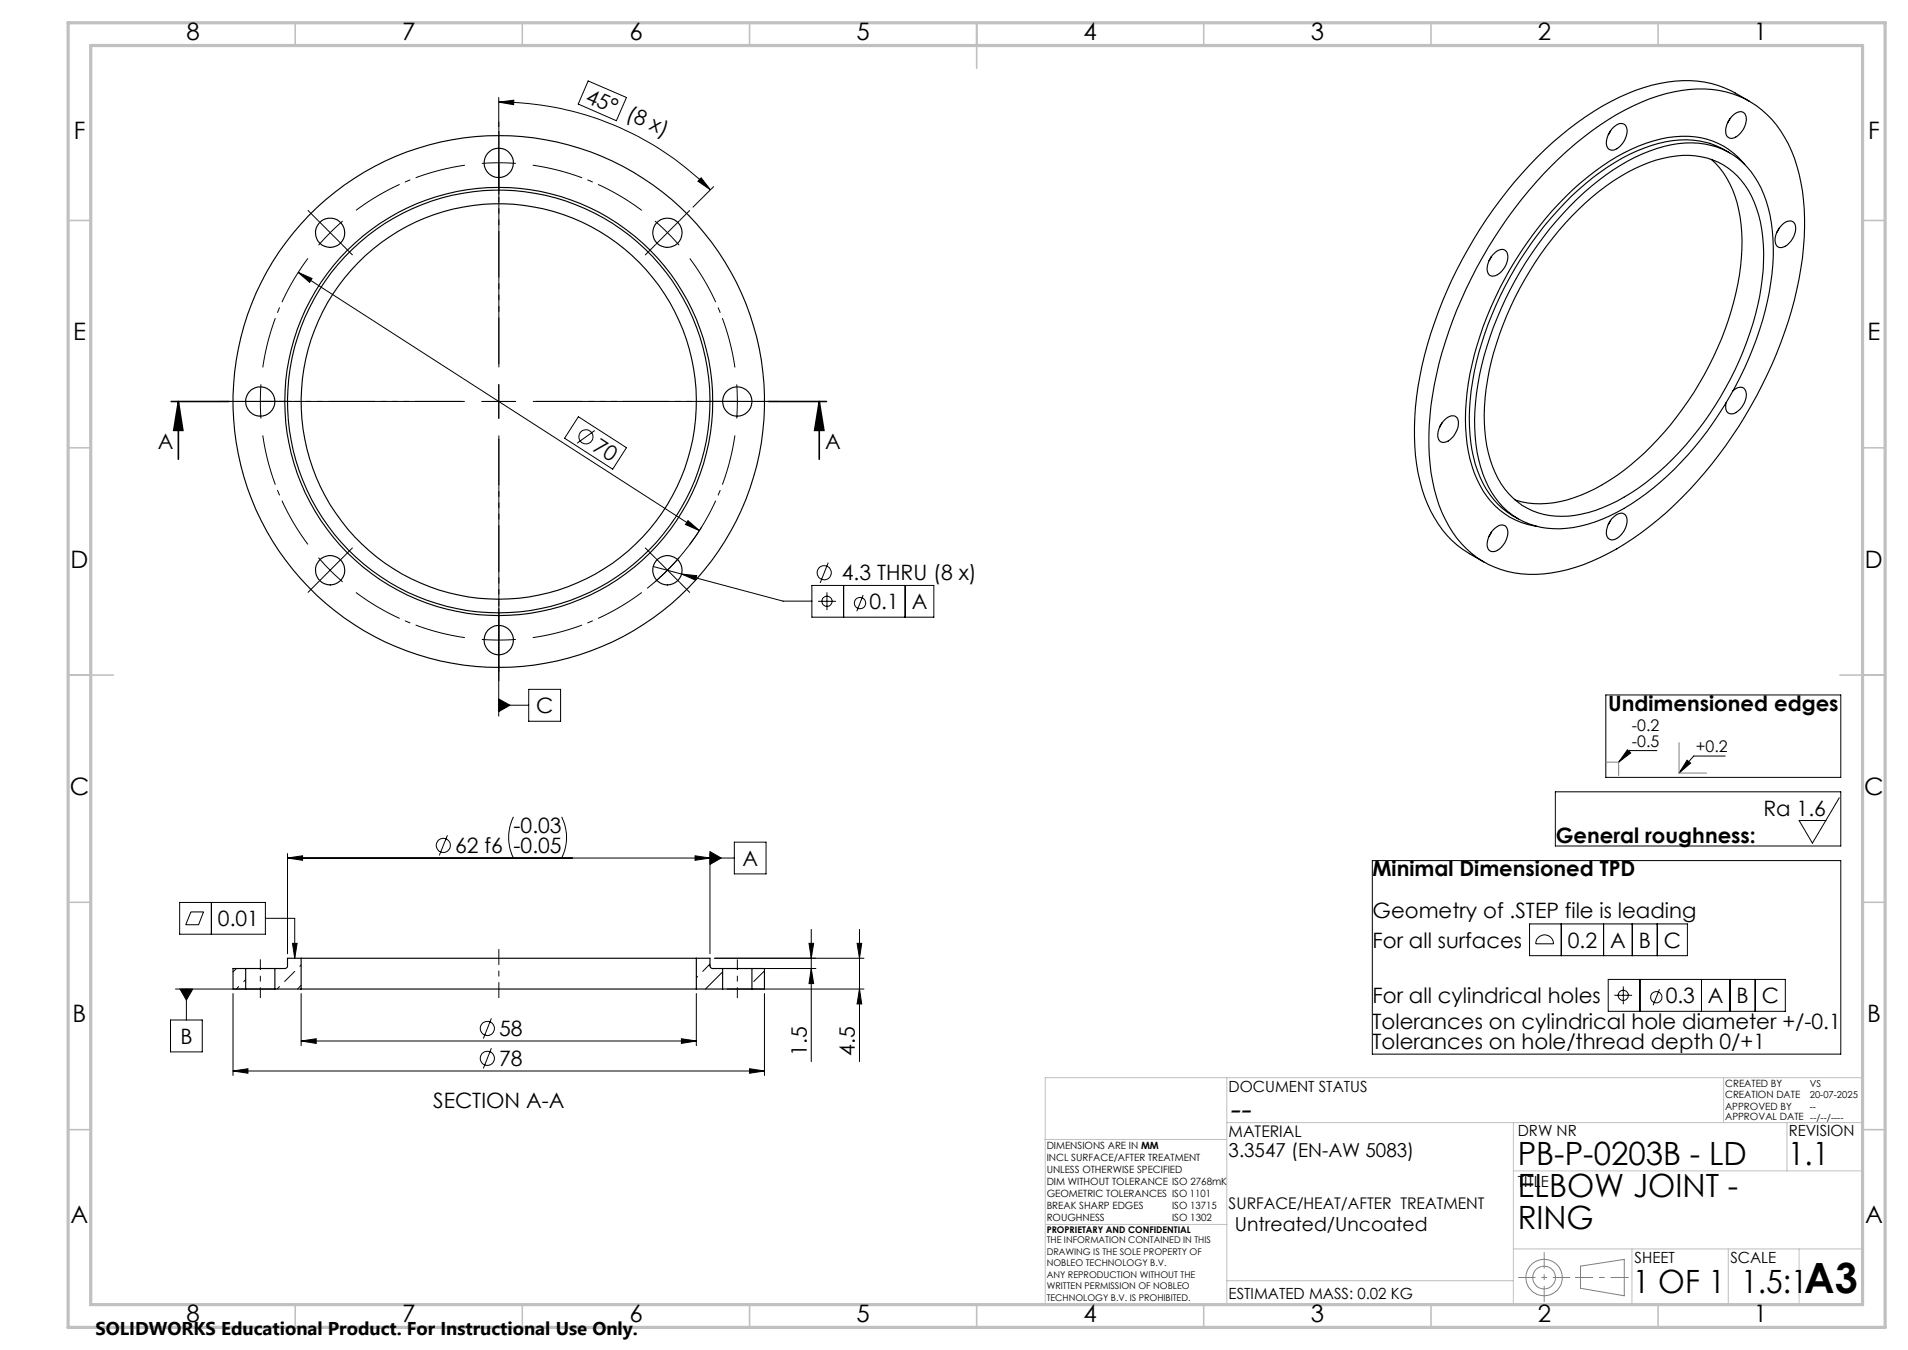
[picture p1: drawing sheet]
<svg xmlns="http://www.w3.org/2000/svg" width="420mm" height="297mm" viewBox="0 0 420 297" stroke-linecap="round" stroke-linejoin="round" font-family="sans-serif">
<g fill="none" stroke="#000" stroke-width=".22">
<path d="M129.5 17.8l8.4 3.6-2.2 5.2-8.4-3.7zM109.8 22.5l3.3-.5v1zM109.8 22.5a65.9 65.9 0 0 1 46.6 19.3M109.8 21.4v6.5M154.3 39.1l2.1 2.7-2.8-1.9zM65.7 59.9l3 1.4-.5 .8zM65.7 59.9l88.3 56.8M157.1 41.1l-4.6 4.5M106 88.3h7.5M109.8 84.6v7.5M127.3 91.7l10.6 6.8-3 4.7-10.6-6.8zM130.9 94.7l-3.9 2.8"/>
<path d="M151.4 114.5l2.6 2.2-3.1-1.3zM154.5 115.9a52.4 52.4 0 0 1-12 13.5M70.1 122.7l2.6 2.7M72.7 125.4l2.7 2.6M72.7 125.4l-2.7 2.7M75.3 122.8l-2.6 2.6M143.8 124.6l28.6 7.7h6.3M150 126.3l3.4 .3-.3 1zM178.7 128.8h26.9v7h-26.9zM180.1 132.3h3.9M182 130.3v3.9M182.3 123.8l-1.7 4.4"/>
<path d="M185.7 128.8v7M190 130.9l-1.4 3.6M199.2 128.8v7M109.8 153.8l2.5 1.3-2.5 1.5zM109.8 140.6v16.9M109.8 155.1h6.6M116.4 151.7h7v7h-7zM353.5 152.9h51.7v18.1h-51.7zM113 179.7a10.2 10.2 0 0 0 0 9.1M123.6 179.7a10.2 10.2 0 0 1 0 9.1M342.4 174.2h62.8v11.9h-62.8zM358.2 165l.8 .7-2.7 2z"/>
<path d="M364.7 165.1h-5.9l-2.5 2.6M371.4 167.2l.7 .7-2.5 2.2zM379.8 166.3h-7l-3.2 3.8M404.9 175.5l-5.9 10-3-5h5.9M39.5 198.5h18.9v7h-18.9zM46.5 198.5v7M63.3 188.8l3.3-.5v1zM63.3 187.8v22M63.3 188.8h98.3M98.5 183.8l-1.8 4.4M153 188.3l3.3 .5-3.3 .5zM156.3 187.4l2.4 1.4-2.4 1.4z"/>
<path d="M156.3 187.8v22M161.6 185.3h7v7h-7zM302.1 189.3h103.1v42.6h-103.1zM38.6 217.6h21.9M39.6 217.6h2.8l-1.4 2.4zM41 217.6v6.8M42 200.6h2.8l-1.1 2.8h-2.8zM51.3 218.6v18M52 213.1l-.7 .7M52.5 217.1l-.5 .5M54.1 215.5l-.4 .4M58.4 202h6.5v8.8"/>
<path d="M61.5 217.1l-.5 .5M64.4 207.5h1l-.5 3.3zM64.9 213.7l-2.2 2.2M66.3 216.8l-.8 .8M66.3 212.3l-.3 .3M66.3 218.6v11.4M153.3 218.6v11.4M153.6 214.8l-.3 .3M156.3 212.1l-1.6 1.6M157.3 210.8h32.9M159.1 213.8l-3.8 3.8M160.1 217.6h30.1"/>
<path d="M160.1 213.1h19.5M168.2 213.7l-2.3 2.2M168.3 218.6v18M178.1 207.5h1l-.5 3.3zM178.6 213.1l.5 3.3h-1zM178.6 204.5v29.1M188.7 207.5h1l-.5 3.3zM189.2 217.6l.5 3.3h-1zM189.2 204.5v29.1M336.7 203.3h34.7v7h-34.7zM338.7 206.2a1.99 1.99 0 0 1 2.1-.3 1.99 1.99 0 0 1 1.2 1.7h-3.9a1.92 1.92 0 0 1 .6-1.4zM343.7 203.3v7"/>
<path d="M353 203.3v7M354 215.5h39v7h-39zM355.4 219h3.9M357.3 217v3.9M359.3 203.3v7M361 215.5v7M364.8 203.3v7M365.3 217.6l-1.4 3.6M374.5 215.5v7M380.8 215.5v7M386.4 215.5v7M37.5 224.4h7v7h-7z"/>
<path d="M51.3 235.6l3.3-.5v1zM51.3 235.6h117M66.3 229l3.3-.5v1zM66.3 229h87M108.2 230.6l-1.8 4.5M108.2 224l-1.8 4.5M150 228.5l3.3 .5-3.3 .5zM165 235.1l3.3 .5-3.3 .5z"/>
<circle cx="129" cy="96.1" r="1.56"/>
<circle cx="181.4" cy="126" r="1.55"/>
<circle cx="182" cy="132.3" r="1.12"/>
<circle cx="189.3" cy="132.7" r="1.25"/>
<circle cx="97.6" cy="186" r="1.56"/>
<circle cx="357.3" cy="219" r="1.13"/>
<circle cx="364.6" cy="219.4" r="1.24"/>
<circle cx="107.3" cy="232.8" r="1.56"/>
<circle cx="107.3" cy="226.3" r="1.55"/>
</g>
<g fill="none" stroke="#808080" stroke-width=".22">
<path d="M353.6 167.7h2.7v2.9M369.6 163.4v6.7h6.1M347.9 278.5l9.6-1.4v8l-9.6-1.7z"/>
<circle cx="339.9" cy="281" r="2.51"/>
<circle cx="339.9" cy="281.1" r="4"/>
</g>
<path d="M334.2 281h11.4" fill="none" stroke="#808080" stroke-width=".22" stroke-dasharray="15.2 1.3 1.3 1.3" stroke-dashoffset="11.4" stroke-linecap="butt"/>
<path d="M339.9 275.5v10.9" fill="none" stroke="#808080" stroke-width=".22" stroke-dasharray="15.2 1.3 1.3 1.3" stroke-dashoffset="11.7" stroke-linecap="butt"/>
<path d="M346.7 281h11.8" fill="none" stroke="#808080" stroke-width=".22" stroke-dasharray="15.2 1.3 1.3 1.3" stroke-dashoffset="11.2" stroke-linecap="butt"/>
<g fill="none" stroke="#c0c0c0" stroke-width=".22">
<path d="M270.1 237.1v49.9M379.4 237.1v9.9M410.1 237.1h-180v49.9M230 250.7h40M270.1 247h140M333.1 257.6h77M333.1 247v40M393.3 247v10.6M230.2 269.4h39.9M333.1 274.8h77M359.2 274.8v12.2M380.4 274.8v12.2"/>
<path d="M396 274.8v12.2M270.1 281.8h63"/>
</g>
<g fill="none" stroke="#c0c0c0" stroke-width=".35">
<path d="M65 5v5M115 5v5M165 5v5M215 5v10M265 5v5M315 5v5M365 5v5M15 48.5h5M410 48.5h5M15 98.5h5M410 98.5h5M15 148.5h10"/>
<path d="M405 148.5h10M15 198.5h5M410 198.5h5M15 248.5h5M410 248.5h5M65 287v5M115 287v5M165 287v5M215 287v5M265 287v5M315 287v5M365 287v5"/>
</g>
<path d="M15 5h400v287h-400zM20 10h390v277h-390z" fill="none" stroke="#c0c0c0" stroke-width=".7"/>
<g fill="#000">
<path d="M65.7 59.9l2.5 2.2 .5-.8zM151.4 114.5l-.5 .9 3.1 1.3z"/>
<path d="M154.3 39.1l2.1 2.7-2.8-1.9zM109.8 22.5l3.3-.5v1z"/>
<path d="M180.3 88.3l1.1 6.4h-2.1zM39.3 88.3l1 6.4h-2.1z"/>
<path d="M150 126.3l3.1 1.3 .3-1zM109.8 153.8l2.5 1.3-2.5 1.5zM63.3 188.8l3.3-.5v1zM153 188.3l3.3 .5-3.3 .5zM51.3 235.6l3.3-.5v1zM165 235.1l3.3 .5-3.3 .5zM66.3 229l3.3-.5v1zM150 228.5l3.3 .5-3.3 .5zM64.4 207.5h1l-.5 3.3zM39.6 217.6l1.4 2.4 1.4-2.4zM156.3 187.4l2.4 1.4-2.4 1.4z"/>
<path d="M371.4 167.2l.7 .7-2.5 2.2zM358.2 165l.8 .7-2.7 2z"/>
<path d="M178.6 213.1l.5 3.3h-1zM178.1 207.5h1l-.5 3.3z"/>
<path d="M188.7 207.5h1l-.5 3.3zM189.2 217.6l.5 3.3h-1z"/>
</g>
<g fill="none" stroke="#000" stroke-width=".25">
<path d="M341.6 36.4a60.6 60.6 0 0 1 23.3-15.3 26.1 26.1 0 0 1 17.9 .1 21.7 21.7 0 0 1 11.6 12 46.8 46.8 0 0 1 2.4 23.6 94.8 94.8 0 0 1-21.6 47.2 71.6 71.6 0 0 1-23 18.7 30.8 30.8 0 0 1-20.3 3 21.1 21.1 0 0 1-14.5-13 46.8 46.8 0 0 1-2.4-23.5 93.7 93.7 0 0 1 18.4-43.3l3.1-4zM354.5 28.7l-.5 .9M354.8 28.4l.4-.5a1.74 1.74 0 0 1 2.7-.2 4.3 4.3 0 0 1-2 5 1.45 1.45 0 0 1-1.8 .1 1.45 1.45 0 0 1-.5-1.8l.3-1.1zM376.7 35.1a20.7 20.7 0 0 1 6.3 12.7 50.4 50.4 0 0 1-3.3 24.7 71.4 71.4 0 0 1-22.3 31 35.4 35.4 0 0 1-15.5 7.1 17.8 17.8 0 0 1-8.4-.6M380.7 33.6a19.2 19.2 0 0 0-17.1-1.6 48.8 48.8 0 0 0-20.7 14.3 75.7 75.7 0 0 0-19.1 39.6 38.5 38.5 0 0 0 1.5 17.7 17.7 17.7 0 0 0 8.9 10.6M380.8 26.1l-.5 1M381.5 25.4a1.78 1.78 0 0 1 2.6-.4 4.2 4.2 0 0 1-2 5.1 1.36 1.36 0 0 1-1.5 .2 1.36 1.36 0 0 1-.7-1.3l.1-1.1 .4-1.1zM384.1 36.2a17.1 17.1 0 0 0-17-5.9 41 41 0 0 0-19.3 10 77.2 77.2 0 0 0-24.6 44 39.9 39.9 0 0 0 1.3 19.7 17.3 17.3 0 0 0 12.9 11.6l.7 .1M385.1 22.3a23.7 23.7 0 0 0-14.7-4.6 39.3 39.3 0 0 0-19.5 6.8 85.7 85.7 0 0 0-27.8 30.3 86 86 0 0 0-11.7 37 41.6 41.6 0 0 0 3.5 20.6 21.7 21.7 0 0 0 8.6 9.4l3.1 1.8M328.3 56.4l-.5 1M328.6 56.1l.4-.4a1.78 1.78 0 0 1 2.6-.4 4.2 4.2 0 0 1-2 5.1 1.36 1.36 0 0 1-1.5 .3 1.36 1.36 0 0 1-.8-1.4l.4-1.7zM345.5 45.4a46.9 46.9 0 0 1 20.8-13.2 18.1 18.1 0 0 1 17.2 3.5 22 22 0 0 1 6.4 13.4 52.8 52.8 0 0 1-3.3 25.6 73.9 73.9 0 0 1-25.9 35.1 33.2 33.2 0 0 1-17.4 6.5 16.8 16.8 0 0 1-16.9-12 41.3 41.3 0 0 1-.7-21.8 77.3 77.3 0 0 1 19.8-37.1z"/>
<path d="M347.5 46.1a41.9 41.9 0 0 1 18.5-11.2 16.7 16.7 0 0 1 16.4 3.8 22.9 22.9 0 0 1 5.8 15.2 57.9 57.9 0 0 1-6.2 27.4 68.5 68.5 0 0 1-21.4 26.1 31.3 31.3 0 0 1-16.8 6.2 15.5 15.5 0 0 1-15.3-11 38.4 38.4 0 0 1-.7-21 72.1 72.1 0 0 1 19.7-35.5zM391.7 50.2l-.5 .9M392.4 49.4a1.59 1.59 0 0 1 2.7 0 4.5 4.5 0 0 1-3 5.1 1.29 1.29 0 0 1-1.4-1.5l.1-1.1 .5-1.1zM317.4 93l-.5 .9M317.7 92.7l.4-.5a1.56 1.56 0 0 1 1.6-.7 1.56 1.56 0 0 1 1.3 1.2 4.7 4.7 0 0 1-3.1 4.6 1.42 1.42 0 0 1-1.4-2l.5-1.6zM381.5 86a1.75 1.75 0 0 1 2.6-.3 4.3 4.3 0 0 1-2 5.1 1.37 1.37 0 0 1-1.5 .1 1.37 1.37 0 0 1-.7-1.3v-1M328.3 117l-.5 1M329 116.3a1.74 1.74 0 0 1 2.6-.3 4.3 4.3 0 0 1-2 5.1 1.45 1.45 0 0 1-1.8 0 1.45 1.45 0 0 1-.4-1.7l.5-1.7zM354.5 114.5l-.5 .9M354.8 114.1l.4-.4a1.78 1.78 0 0 1 2.7-.3 4.2 4.2 0 0 1-2 5.1 1.45 1.45 0 0 1-1.8 0 1.45 1.45 0 0 1-.5-1.7l.6-1.7zM54.1 213.1h6.4M54.1 217.6h6.4"/>
<path d="M54.1 213.1h-2.8v4.5h2.8M54.1 213.1v4.5M60.5 217.6h5.8M60.5 213.1v4.5M66.3 210.8h87M66.3 217.6h87M66.3 210.8h-3v1.7a.6 .6 0 0 1-.6 .6h-2.2M66.3 210.8v6.8M153.3 210.8h3v1.7a.6 .6 0 0 0 .6 .6h2.2M153.3 217.6h5.8M153.3 210.8v6.8M159.1 213.1h6.4"/>
<path d="M159.1 217.6h6.4M159.1 213.1v4.5M165.5 213.1h2.8v4.5h-2.8M165.5 213.1v4.5"/>
<circle cx="109.8" cy="35.8" r="3.2"/>
<circle cx="72.7" cy="51.2" r="3.2"/>
<circle cx="146.9" cy="51.2" r="3.2"/>
<circle cx="57.3" cy="88.3" r="3.2"/>
<circle cx="109.8" cy="88.3" r="43.5"/>
<circle cx="109.8" cy="88.3" r="58.5"/>
<circle cx="109.8" cy="88.3" r="46.5"/>
<circle cx="109.8" cy="88.3" r="47.1"/>
<circle cx="162.3" cy="88.3" r="3.2"/>
<circle cx="72.7" cy="125.5" r="3.2"/>
<circle cx="146.9" cy="125.5" r="3.2"/>
<circle cx="109.8" cy="140.8" r="3.2"/>
</g>
<g fill="none" stroke="#000" stroke-width=".22" stroke-dasharray="15.2 1.3 1.3 1.3" stroke-linecap="butt">
<path d="M109.8 35.8l-3.7 .1M109.8 35.8l3.8 .1M109.8 35.8v-3.7M109.8 35.8v3.8M109.8 32.1v-3.3M109.8 39.6v3.2M70 48.5l-2.2-2.2M72.7 51.2l-2.6 2.7M72.7 51.2l2.7-2.6M72.7 51.2l-2.7-2.7M72.7 51.2l2.6 2.6M75.3 53.8l2.3 2.3"/>
<path d="M144.3 53.8l-2.3 2.3M146.9 51.2l-2.7-2.6M146.9 51.2l2.6 2.7M146.9 51.2l2.7-2.7M146.9 51.2l-2.6 2.6M149.6 48.5l2.3-2.2M53.6 88.3h-3.3M57.3 88.3l.1 3.8M57.3 88.3l.1-3.7M57.3 88.3h-3.7M57.3 88.3h3.8M61.1 88.3h3.2"/>
<path d="M109.8 88.3v-3.7M109.8 88.3h-3.7M109.8 88.3v3.8M109.8 88.3h3.8M158.6 88.3h-3.3M162.3 88.3l-.1-3.7M162.3 88.3l-.1 3.8M162.3 88.3h3.8M162.3 88.3h-3.7M166.1 88.3h3.2M70 128.1l-2.2 2.3M75.3 122.8l2.3-2.3"/>
<path d="M109.8 137.1v-3.3M144.3 122.8l-2.3-2.3M146.9 125.4l2.6-2.7M146.9 125.4l-2.7 2.6M146.9 125.4l2.7 2.7M146.9 125.4l-2.6-2.6M149.6 128.1l2.3 2.3M109.8 140.8l3.8-.1M109.8 140.8l-3.7-.1M109.8 140.8v3.8M109.8 140.8v-3.7M109.8 144.6v3.2"/>
</g>
<path d="M102.3 36.3a52.5 52.5 0 0 0-24 10M67.8 56.9a52.5 52.5 0 0 0-10 23.9M141.3 46.3a52.5 52.5 0 0 0-24-10M57.8 95.8a52.5 52.5 0 0 0 10 24M161.8 80.8a52.5 52.5 0 0 0-10-23.9M151.8 119.8a52.5 52.5 0 0 0 10-24M78.3 130.3a52.5 52.5 0 0 0 24 10M117.3 140.3a52.5 52.5 0 0 0 24-10" fill="none" stroke="#000" stroke-width=".22" stroke-dasharray="15.2 1.3 1.3 1.3" stroke-dashoffset="4" stroke-linecap="butt"/>
<path d="M37.7 88.3h12.7M39.3 88.3l1 6.4h-2.1zM39.3 88.3v12.7M169.2 88.3h12.7M180.3 88.3l1.1 6.4h-2.1zM180.3 88.3v12.7" fill="none" stroke="#000" stroke-width=".35"/>
<path d="M102.3 88.3h-44.7M109.8 80.8v-44.7M109.8 95.8v44.8M117.3 88.3h44.8" fill="none" stroke="#000" stroke-width=".22" stroke-dasharray="15.2 1.3 1.3 1.3" stroke-dashoffset="4.3" stroke-linecap="butt"/>
<path d="M102.3 88.3h-54.7M109.8 80.8v-54.7M109.8 95.8v54.8M117.3 88.3h54.8" fill="none" stroke="#000" stroke-width=".22" stroke-dasharray="15.2 1.3 1.3 1.3" stroke-dashoffset="-.7" stroke-linecap="butt"/>
<path d="M57.3 219.6v-8.5M162.3 219.6v-8.5" fill="none" stroke="#000" stroke-width=".22" stroke-dasharray="15.2 1.3 1.3 1.3" stroke-dashoffset="12.9" stroke-linecap="butt"/>
<path d="M109.8 208.8v10.8" fill="none" stroke="#000" stroke-width=".22" stroke-dasharray="15.2 1.3 1.3 1.3" stroke-dashoffset="11.8" stroke-linecap="butt"/>
<text font-size="9.2" x="397.2" y="284.5">A3</text>
<text font-size="7.3" x="270.4" y="246.3">--</text>
<g font-size="7.1">
<text x="334.1" y="256.2">PB-P-0203B - LD</text>
<text x="393.6" y="256.2">1.1</text>
<text x="334.1" y="263.3">ELBOW JOINT -</text>
<text x="334.1" y="270.3">RING</text>
<text x="359.4" y="284.5">1 OF 1</text>
<text x="383.3" y="284.5">1.5:1</text>
</g>
<g font-size="5.3">
<text x="41" y="8.9">8</text>
<text x="88.5" y="8.9">7</text>
<text x="138.5" y="8.9">6</text>
<text x="188.5" y="8.9">5</text>
<text x="238.5" y="8.9">4</text>
<text x="288.5" y="8.9">3</text>
<text x="338.5" y="8.9">2</text>
<text x="386" y="8.9">1</text>
<text x="16.2" y="30.7">F</text>
<text x="411.2" y="30.7">F</text>
<text x="16.1" y="74.9">E</text>
<text x="411.1" y="74.9">E</text>
<text x="15.5" y="124.9">D</text>
<text x="410.5" y="124.9">D</text>
<text x="15.4" y="174.9">C</text>
<text x="410.4" y="174.9">C</text>
<text x="16" y="224.9">B</text>
<text x="411" y="224.9">B</text>
<text x="15.5" y="269.2">A</text>
<text x="410.5" y="269.2">A</text>
<text x="41" y="290.9">8</text>
<text x="88.5" y="290.9">7</text>
<text x="138.5" y="290.9">6</text>
<text x="188.5" y="290.9">5</text>
<text x="238.5" y="290.9">4</text>
<text x="288.5" y="290.9">3</text>
<text x="338.5" y="290.9">2</text>
<text x="386" y="290.9">1</text>
</g>
<g font-size="4.7">
<text x="128.7" y="22.4" transform="rotate(23 128.7 22.4)">45° (8 x)</text>
<text x="34.8" y="98.8">A</text>
<text x="130.2" y="98.9" transform="rotate(33 130.2 98.9)">70</text>
<text x="181.6" y="98.8">A</text>
<text x="185.3" y="127.7">4.3 THRU (8 x)</text>
<text x="191.4" y="134">0.1</text>
<text x="200.7" y="134">A</text>
<text x="118" y="156.9">C</text>
<text x="354" y="156.4">Undimensioned edges</text>
<text x="388.2" y="179.5">Ra 1.6</text>
<text x="113" y="183.2">-0.03</text>
<text x="342.5" y="185.5">General roughness:</text>
<text x="100.2" y="187.7">62 f6 -0.05</text>
<text x="163.4" y="190.5">A</text>
<text x="302.1" y="192.8">Minimal Dimensioned TPD</text>
<text x="48" y="203.8">0.01</text>
<text x="302.1" y="201.9">Geometry of .STEP file is leading</text>
<text x="302.1" y="208.5">For all surfaces</text>
<text x="345.1" y="208.5">0.2</text>
<text x="354.4" y="208.5">A</text>
<text x="360.7" y="208.5">B</text>
<text x="366.3" y="208.5">C</text>
<text x="302.1" y="220.7">For all cylindrical holes</text>
<text x="366.7" y="220.7">0.3</text>
<text x="376" y="220.7">A</text>
<text x="382.3" y="220.7">B</text>
<text x="387.8" y="220.7">C</text>
<text x="109.9" y="228">58</text>
<text x="302.1" y="226.3">Tolerances on cylindrical hole diameter +/-0.1</text>
<text x="39.7" y="229.6">B</text>
<text x="177.6" y="232.2" transform="rotate(-90 177.6 232.2)">1.5</text>
<text x="188.2" y="232.2" transform="rotate(-90 188.2 232.2)">4.5</text>
<text x="302.1" y="230.9">Tolerances on hole/thread depth 0/+1</text>
<text x="109.9" y="234.5">78</text>
<text x="95.4" y="243.8">SECTION A-A</text>
</g>
<g font-size="4.2">
<text x="270.4" y="254.6">3.3547 (EN-AW 5083)</text>
<text x="271.8" y="270.8">Untreated/Uncoated</text>
</g>
<text font-size="4.1" x="21" y="293.7">SOLIDWORKS Educational Product. For Instructional Use Only.</text>
<g font-size="3.5">
<text x="359.2" y="160.9">-0.2</text>
<text x="359.2" y="164.3">-0.5</text>
<text x="373.3" y="165.5">+0.2</text>
<text x="270.4" y="250.1">MATERIAL</text>
<text x="270.4" y="266">SURFACE/HEAT/AFTER TREATMENT</text>
</g>
<g font-size="3.4">
<text x="270.4" y="240.2">DOCUMENT STATUS</text>
<text x="334.1" y="250">DRW NR</text>
<text x="393.7" y="250">REVISION</text>
<text x="334.1" y="261.1">TITLE</text>
<text x="359.8" y="277.9">SHEET</text>
<text x="380.9" y="277.9">SCALE</text>
<text x="270.4" y="285.7">ESTIMATED MASS: 0.02 KG</text>
</g>
<g font-size="2.2">
<text x="379.7" y="239.1">CREATED BY</text>
<text x="379.7" y="244.2">APPROVED BY</text>
<text x="379.7" y="241.6">CREATION DATE</text>
<text x="379.7" y="246.5">APPROVAL DATE --/--/----</text>
<text x="230.4" y="252.7">DIMENSIONS ARE IN MM</text>
<text x="230.4" y="255.4">INCL SURFACE/AFTER TREATMENT</text>
<text x="230.4" y="258">UNLESS OTHERWISE SPECIFIED</text>
<text x="230.4" y="260.7">DIM WITHOUT TOLERANCE ISO 2768mK</text>
<text x="230.4" y="263.3">GEOMETRIC TOLERANCES ISO 1101</text>
<text x="230.4" y="266">BREAK SHARP EDGES</text>
<text x="230.4" y="268.6">ROUGHNESS</text>
<text x="258" y="266">ISO 13715</text>
<text x="258" y="268.7">ISO 1302</text>
</g>
<g font-size="2.1">
<text x="398.4" y="239.1">VS</text>
<text x="398.4" y="244.2">--</text>
<text x="398.4" y="241.7">20-07-2025</text>
</g>
<g font-size="2">
<text x="230.4" y="271.3">PROPRIETARY AND CONFIDENTIAL</text>
<text x="230.4" y="273.5">THE INFORMATION CONTAINED IN THIS</text>
<text x="230.4" y="276.1">DRAWING IS THE SOLE PROPERTY OF</text>
<text x="230.4" y="278.6">NOBLEO TECHNOLOGY B.V.</text>
<text x="230.4" y="281.1">ANY REPRODUCTION WITHOUT THE</text>
<text x="230.4" y="283.6">WRITTEN PERMISSION OF NOBLEO</text>
<text x="230.4" y="286.2">TECHNOLOGY B.V. IS PROHIBITED.</text>
</g>
</svg>
